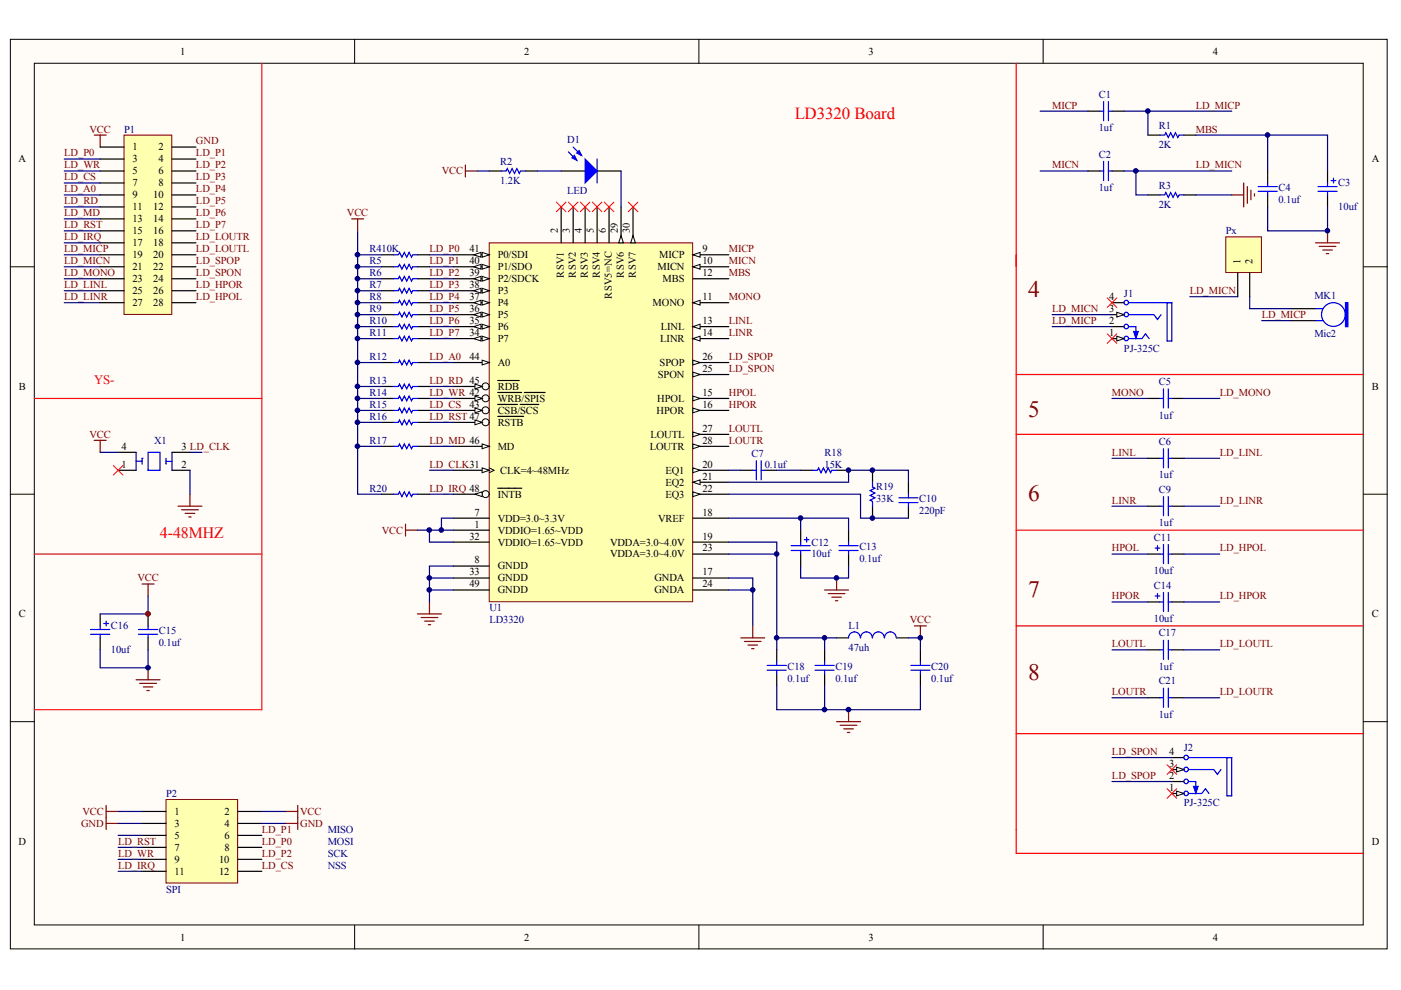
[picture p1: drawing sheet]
<svg xmlns="http://www.w3.org/2000/svg" width="297mm" height="210mm" viewBox="0 0 297 210" stroke-linecap="round" stroke-linejoin="round" font-family="sans-serif">
<g fill="#fffcf8" stroke="#000" stroke-width=".21">
<path d="M2.2 8.3h291.9v192.9h-291.9z"/>
<path d="M7.3 13.4h281.7v182.7h-281.7z"/>
</g>
<path d="M75.2 8.3v5.1M148.2 8.3v5.1M221.2 8.3v5.1M2.2 56.6h5.1M289.1 56.6h5.1M2.2 104.8h5.1M289.1 104.8h5.1M2.2 153h5.1M289.1 153h5.1M75.2 196.2v5M148.2 196.2v5M221.2 196.2v5" fill="none" stroke="#000" stroke-width=".21"/>
<circle cx="31.4" cy="130.1" r=".48" fill="#000080" stroke="#000080" stroke-width=".21"/>
<path d="M103.7 51.5h43.2v76.1h-43.2z" fill="#ffffb0" stroke="#800000" stroke-width=".21"/>
<path d="M96.1 54h7.6" fill="none" stroke="#000" stroke-width=".25"/>
<g fill="#fffcf8" stroke="#000" stroke-width=".21">
<path d="M102.2 53.5l1.5 .5-1.5 .5z"/>
<path d="M100.4 54l1.6-.5v1z"/>
</g>
<path d="M96.1 56.6h7.6" fill="none" stroke="#000" stroke-width=".25"/>
<g fill="#fffcf8" stroke="#000" stroke-width=".21">
<path d="M102.2 56.1l1.5 .5-1.5 .5z"/>
<path d="M100.4 56.6l1.6-.5v1z"/>
</g>
<path d="M96.1 59.1h7.6" fill="none" stroke="#000" stroke-width=".25"/>
<g fill="#fffcf8" stroke="#000" stroke-width=".21">
<path d="M102.2 58.6l1.5 .5-1.5 .5z"/>
<path d="M100.4 59.1l1.6-.5v1z"/>
</g>
<path d="M96.1 61.6h7.6" fill="none" stroke="#000" stroke-width=".25"/>
<g fill="#fffcf8" stroke="#000" stroke-width=".21">
<path d="M102.2 61.1l1.5 .5-1.5 .5z"/>
<path d="M100.4 61.6l1.6-.5v1z"/>
</g>
<path d="M96.1 64.2h7.6" fill="none" stroke="#000" stroke-width=".25"/>
<g fill="#fffcf8" stroke="#000" stroke-width=".21">
<path d="M102.2 63.7l1.5 .5-1.5 .5z"/>
<path d="M100.4 64.2l1.6-.5v1z"/>
</g>
<path d="M96.1 66.7h7.6" fill="none" stroke="#000" stroke-width=".25"/>
<g fill="#fffcf8" stroke="#000" stroke-width=".21">
<path d="M102.2 66.2l1.5 .5-1.5 .5z"/>
<path d="M100.4 66.7l1.6-.5v1z"/>
</g>
<path d="M96.1 69.3h7.6" fill="none" stroke="#000" stroke-width=".25"/>
<g fill="#fffcf8" stroke="#000" stroke-width=".21">
<path d="M102.2 68.7l1.5 .6-1.5 .5z"/>
<path d="M100.4 69.3l1.6-.6v1.1z"/>
</g>
<path d="M96.1 71.8h7.6" fill="none" stroke="#000" stroke-width=".25"/>
<g fill="#fffcf8" stroke="#000" stroke-width=".21">
<path d="M102.2 71.3l1.5 .5-1.5 .5z"/>
<path d="M100.4 71.8l1.6-.5v1z"/>
</g>
<path d="M96.1 76.9h7.6" fill="none" stroke="#000" stroke-width=".25"/>
<path d="M102.2 76.4l1.5 .5-1.5 .5z" fill="#fffcf8" stroke="#000" stroke-width=".21"/>
<path d="M96.1 81.9h7.6" fill="none" stroke="#000" stroke-width=".25"/>
<circle cx="103" cy="81.9" r=".74" fill="#fffcf8" stroke="#000" stroke-width=".21"/>
<path d="M100.7 81.4l1.5 .5-1.5 .6z" fill="#fffcf8" stroke="#000" stroke-width=".21"/>
<path d="M96.1 84.5h7.6M105.5 80.7h4.6" fill="none" stroke="#000" stroke-width=".25"/>
<circle cx="103" cy="84.5" r=".74" fill="#fffcf8" stroke="#000" stroke-width=".21"/>
<path d="M100.7 84l1.5 .5-1.5 .5z" fill="#fffcf8" stroke="#000" stroke-width=".21"/>
<path d="M96.1 87h7.6M105.5 83.2h5.1M111.2 83.2h4.4" fill="none" stroke="#000" stroke-width=".25"/>
<circle cx="103" cy="87" r=".74" fill="#fffcf8" stroke="#000" stroke-width=".21"/>
<path d="M100.7 86.5l1.5 .5-1.5 .5z" fill="#fffcf8" stroke="#000" stroke-width=".21"/>
<path d="M96.1 89.6h7.6M105.5 85.8h4.2M110.3 85.8h3.9" fill="none" stroke="#000" stroke-width=".25"/>
<circle cx="103" cy="89.5" r=".74" fill="#fffcf8" stroke="#000" stroke-width=".21"/>
<path d="M100.7 89.1l1.5 .5-1.5 .5z" fill="#fffcf8" stroke="#000" stroke-width=".21"/>
<path d="M96.1 94.6h7.6M105.5 88.3h5.5" fill="none" stroke="#000" stroke-width=".25"/>
<path d="M102.2 94.1l1.5 .5-1.5 .5z" fill="#fffcf8" stroke="#000" stroke-width=".21"/>
<path d="M96.1 99.7h7.6" fill="none" stroke="#000" stroke-width=".25"/>
<path d="M103.7 99.2l1.1 .5-1.1 .5" fill="none" stroke="#000" stroke-width=".21"/>
<path d="M102.2 99.2l1.5 .5-1.5 .5z" fill="#fffcf8" stroke="#000" stroke-width=".21"/>
<path d="M96.1 104.8h7.6" fill="none" stroke="#000" stroke-width=".25"/>
<circle cx="103" cy="104.8" r=".74" fill="#fffcf8" stroke="#000" stroke-width=".21"/>
<path d="M100.7 104.8l1.5-.5v1z" fill="#fffcf8" stroke="#000" stroke-width=".21"/>
<g fill="none" stroke="#000" stroke-width=".25">
<path d="M146.9 99.7h7.6M96.1 109.9h7.6M96.1 112.4h7.6M96.1 114.9h7.6M105.5 103.5h5.1M146.9 109.9h7.6M146.9 114.9h7.6M146.9 117.5h7.6M96.1 120h7.6M96.1 122.6h7.6M96.1 125.1h7.6M146.9 122.6h7.6"/>
<path d="M146.9 125.1h7.6"/>
</g>
<path d="M146.9 99.2l1.5 .5-1.5 .5z" fill="#fffcf8" stroke="#000" stroke-width=".21"/>
<path d="M146.9 102.2h7.6" fill="none" stroke="#000" stroke-width=".25"/>
<path d="M146.9 102.2l1.5-.5v1.1z" fill="#fffcf8" stroke="#000" stroke-width=".21"/>
<path d="M146.9 104.8h7.6" fill="none" stroke="#000" stroke-width=".25"/>
<path d="M146.9 104.3l1.5 .5-1.5 .5z" fill="#fffcf8" stroke="#000" stroke-width=".21"/>
<path d="M146.9 92.1h7.6" fill="none" stroke="#000" stroke-width=".25"/>
<path d="M146.9 91.6l1.5 .5-1.5 .5z" fill="#fffcf8" stroke="#000" stroke-width=".21"/>
<path d="M146.9 94.6h7.6" fill="none" stroke="#000" stroke-width=".25"/>
<path d="M146.9 94.1l1.5 .5-1.5 .5z" fill="#fffcf8" stroke="#000" stroke-width=".21"/>
<path d="M146.9 84.5h7.6" fill="none" stroke="#000" stroke-width=".25"/>
<path d="M146.9 84l1.5 .5-1.5 .5z" fill="#fffcf8" stroke="#000" stroke-width=".21"/>
<path d="M146.9 87h7.6" fill="none" stroke="#000" stroke-width=".25"/>
<path d="M146.9 86.5l1.5 .5-1.5 .5z" fill="#fffcf8" stroke="#000" stroke-width=".21"/>
<path d="M146.9 79.4h7.6" fill="none" stroke="#000" stroke-width=".25"/>
<path d="M146.9 78.9l1.5 .5-1.5 .5z" fill="#fffcf8" stroke="#000" stroke-width=".21"/>
<path d="M146.9 76.9h7.6" fill="none" stroke="#000" stroke-width=".25"/>
<path d="M146.9 76.4l1.5 .5-1.5 .5z" fill="#fffcf8" stroke="#000" stroke-width=".21"/>
<path d="M146.9 69.3h7.6" fill="none" stroke="#000" stroke-width=".25"/>
<path d="M146.9 69.3l1.5-.6v1.1z" fill="#fffcf8" stroke="#000" stroke-width=".21"/>
<path d="M146.9 71.8h7.6" fill="none" stroke="#000" stroke-width=".25"/>
<path d="M146.9 71.8l1.5-.5v1z" fill="#fffcf8" stroke="#000" stroke-width=".21"/>
<path d="M146.9 64.2h7.6" fill="none" stroke="#000" stroke-width=".25"/>
<path d="M146.9 64.2l1.5-.5v1z" fill="#fffcf8" stroke="#000" stroke-width=".21"/>
<path d="M146.9 59.1h7.6M146.9 54h7.6" fill="none" stroke="#000" stroke-width=".25"/>
<path d="M146.9 54l1.5-.5v1z" fill="#fffcf8" stroke="#000" stroke-width=".21"/>
<path d="M146.9 56.6h7.6" fill="none" stroke="#000" stroke-width=".25"/>
<path d="M146.9 56.6l1.5-.5v1z" fill="#fffcf8" stroke="#000" stroke-width=".21"/>
<path d="M119 43.9v7.6M121.5 43.9v7.6M124.1 43.9v7.6M126.6 43.9v7.6M129.1 43.9v7.6M131.7 43.9v7.6" fill="none" stroke="#000" stroke-width=".25"/>
<path d="M131.7 50l.5 1.5h-1z" fill="#fffcf8" stroke="#000" stroke-width=".21"/>
<path d="M134.2 43.9v7.6" fill="none" stroke="#000" stroke-width=".25"/>
<path d="M134.2 50l.5 1.5h-1z" fill="#fffcf8" stroke="#000" stroke-width=".21"/>
<g fill="none" stroke="#000" stroke-width=".25">
<path d="M103.7 36.3h2.6M111.4 36.3h2.5M119 36.3h5.1M126.6 36.3h5.1M230.7 23.6h2.5M230.7 36.3h2.5M235.8 23.6h2.5M235.8 36.3h2.5M243.4 28.6h2.5M251 28.6h2.5M268.8 36.3v2.5M281.5 36.3v2.5"/>
<path d="M80.9 54h2.5M80.9 56.6h2.5M80.9 59.1h2.5M88.5 54h2.6M88.5 56.6h2.6M88.5 59.1h2.6M243.4 41.3h2.5M251 41.3h2.5M268.8 41.3v2.6M281.5 41.3v2.6M80.9 61.6h2.5M80.9 64.2h2.5"/>
<path d="M80.9 66.7h2.5M80.9 69.3h2.5M80.9 71.8h2.5M80.9 76.9h2.5M88.5 61.6h2.6M88.5 64.2h2.6M88.5 66.7h2.6M88.5 69.3h2.6M88.5 71.8h2.6M88.5 76.9h2.6M25 99.7h3.9M25 95.9h3.9"/>
<path d="M36.5 99.7h3.8M36.5 95.9h3.8M80.9 81.9h2.5M80.9 84.5h2.5M80.9 87h2.5M80.9 89.6h2.5M80.9 94.6h2.5M88.5 81.9h2.6M88.5 84.5h2.6M88.5 87h2.6M88.5 89.6h2.6M88.5 94.6h2.6"/>
<path d="M157.1 99.7h2.5M162.1 99.7h2.6M169.8 99.7h2.5M177.4 99.7h2.5M185 99.7v2.5M243.4 84.5h2.5M243.4 97.2h2.5M248.5 84.5h2.5M248.5 97.2h2.5M80.9 104.8h2.5M88.5 104.8h2.6M169.8 112.4v2.5"/>
<path d="M169.8 117.5v2.5M179.9 112.4v2.5M179.9 117.5v2.5M185 107.3v2.6M192.6 102.2v2.6M192.6 107.3v2.6M243.4 107.3h2.5M243.4 117.5h2.5M248.5 107.3h2.5M248.5 117.5h2.5M21.2 130.2v2.5M21.2 135.2v2.6"/>
<path d="M31.4 130.2v2.5M31.4 135.2v2.6M164.7 137.8v2.5M174.8 137.8v2.5M177.4 135.2h2.5M190.1 135.2h2.5M195.1 137.8v2.5M243.4 127.6h2.5M243.4 137.8h2.5M248.5 127.6h2.5M248.5 137.8h2.5M164.7 142.9v2.5"/>
<path d="M174.8 142.9v2.5M195.1 142.9v2.5M243.4 147.9h2.5M248.5 147.9h2.5"/>
</g>
<g fill="none" stroke="#00f" stroke-width=".25">
<path d="M106.3 36.3h1l.3-.6 .5 1.1 .5-1.1 .5 1.1 .5-1.1 .5 1.1 .2-.5h1.1M120.5 32.2l1.8 1.8M121.5 31.2l1.8 1.8M126.6 33.7v5.1M233.2 23.6h.8M233.2 36.3h.8M234 21.5v4.1M234 34.2v4.1M235 21.5v4.1M235 34.2v4.1M235 23.6h.8M235 36.3h.8"/>
<path d="M245.9 28.6h1l.3-.5 .5 1.1 .5-1.1 .5 1.1 .5-1.1 .5 1.1 .3-.6h1M266.7 39.6h4.1M268.8 38.8v.8M279.4 39.6h4.1M281.5 38.8v.8M282.2 38.3h1M282.7 37.8v1M83.4 54h1.1l.2-.5 .5 1 .5-1 .5 1 .5-1 .5 1 .3-.5h1M83.4 56.6h1.1l.2-.5 .5 1 .5-1 .5 1 .5-1 .5 1 .3-.5h1M83.4 59.1h1.1l.2-.5 .5 1 .5-1 .5 1 .5-1 .5 1 .3-.5h1M245.9 41.3h1l.3-.5 .5 1 .5-1 .5 1 .5-1 .5 1 .3-.5h1M266.7 40.6h4.1"/>
<path d="M268.8 40.6v.7M279.4 40.6h4.1M281.5 40.6v.7M83.4 61.6h1.1l.2-.5 .5 1 .5-1 .5 1 .5-1 .5 1 .3-.5h1M83.4 64.2h1.1l.2-.5 .5 1 .5-1 .5 1 .5-1 .5 1 .3-.5h1M83.4 66.7h1.1l.2-.5 .5 1 .5-1 .5 1 .5-1 .5 1 .3-.5h1M83.4 69.3h1.1l.2-.6 .5 1.1 .5-1.1 .5 1.1 .5-1.1 .5 1.1 .3-.5h1M83.4 71.8h1.1l.2-.5 .5 1 .5-1 .5 1 .5-1 .5 1 .3-.5h1M83.4 76.9h1.1l.2-.5 .5 1 .5-1 .5 1 .5-1 .5 1 .3-.5h1M28.9 95.9v3.8M28.9 97.8h1.2M30.1 97.2h.1"/>
<path d="M30.1 97.2v1.2M31.4 95.9h2.5v3.8h-2.5zM35.2 97.2v1.2M35.2 97.8h.1M35.2 97.8h1.3M36.5 95.9v3.8M83.4 81.9h1.1l.2-.5 .5 1.1 .5-1.1 .5 1.1 .5-1.1 .5 1.1 .3-.6h1M83.4 84.5h1.1l.2-.5 .5 1 .5-1 .5 1 .5-1 .5 1 .3-.5h1M83.4 87h1.1l.2-.5 .5 1 .5-1 .5 1 .5-1 .5 1 .3-.5h1M83.4 89.6h1.1l.2-.5 .5 1 .5-1 .5 1 .5-1 .5 1 .3-.5h1M83.4 94.6h1.1l.2-.5 .5 1 .5-1 .5 1 .5-1 .5 1 .3-.5h1M159.6 99.7h.8"/>
<path d="M160.4 97.7v4M161.4 97.7v4M161.4 99.7h.7M172.3 99.7h1l.3-.5 .5 1 .5-1 .5 1 .5-1 .5 1 .3-.5h1M245.9 84.5h.8M245.9 97.2h.8M246.7 82.5v4M246.7 95.1v4.1M247.7 82.5v4M247.7 95.1v4.1M247.7 84.5h.8M247.7 97.2h.8"/>
<path d="M83.4 104.8h1.1l.2-.5 .5 1 .5-1 .5 1 .5-1 .5 1 .3-.5h1M167.7 115.7h4.1M167.7 116.7h4.1M169.8 114.9v.8M169.8 116.7v.8M170.5 114.4h1M171 113.9v1M177.9 115.7h4M177.9 116.7h4M179.9 114.9v.8M179.9 116.7v.8M185 102.2v1.1l.5 .2-1 .5 1 .5-1 .5 1 .5-1 .6 .5 .2v1"/>
<path d="M190.6 105.5h4M190.6 106.6h4M192.6 104.8v.7M192.6 106.6v.7M244.9 116.2h1M245.4 115.7v1M245.9 107.3h.8M245.9 117.5h.8M246.7 105.3v4.1M246.7 115.4v4.1M247.7 105.3v4.1M247.7 115.4v4.1"/>
<path d="M247.7 107.3h.8M247.7 117.5h.8M19.2 133.5h4.1M19.2 134.5h4.1M21.2 132.7v.8M21.2 134.5v.7M22 132.2h1M22.5 131.7v1M29.4 133.5h4M29.4 134.5h4M31.4 132.7v.8M31.4 134.5v.7"/>
<path d="M182.4 135.2a1.24 1.24 0 0 0-1.2-1.2 1.24 1.24 0 0 0-1.3 1.2M184.9 135.2a1.24 1.24 0 0 0-1.2-1.2 1.24 1.24 0 0 0-1.2 1.2M187.5 135.2a1.24 1.24 0 0 0-1.3-1.2 1.24 1.24 0 0 0-1.2 1.2M190 135.2a1.24 1.24 0 0 0-1.2-1.2 1.24 1.24 0 0 0-1.3 1.2M244.9 126.4h1M245.4 125.9v1M245.9 127.6h.8M245.9 137.8h.8M246.7 125.6v4.1M246.7 135.8v4M247.7 125.6v4.1M247.7 135.8v4"/>
<path d="M247.7 127.6h.8M247.7 137.8h.8M162.6 141.1h4.1M162.6 142.1h4.1M164.7 140.3v.8M164.7 142.1v.8M172.8 141.1h4.1M172.8 142.1h4.1M174.8 140.3v.8M174.8 142.1v.8M193.1 141.1h4.1M193.1 142.1h4.1"/>
<path d="M195.1 140.3v.8M195.1 142.1v.8M245.9 147.9h.8M246.7 145.9v4.1M247.7 145.9v4.1M247.7 147.9h.8"/>
</g>
<g fill="none" stroke="#000080" stroke-width=".25">
<path d="M13.6 36.3h7.6M13.6 33.7h7.6M13.6 38.8h7.6M101.2 36.3h2.5M113.9 36.3h5.1M131.7 36.3v7.6M220.5 23.6h10.2M220.5 36.3h10.2M238.3 23.6h5.1v5M238.3 36.3h22.9M240.8 36.3v5h2.6M243.4 23.6h17.8"/>
<path d="M253.5 28.6h28v7.7M268.8 28.6v7.7M13.6 41.3h7.6M13.6 54h7.6M13.6 56.6h7.6M13.6 59.1h7.6M13.6 43.9h7.6M13.6 46.4h7.6M13.6 48.9h7.6M13.6 51.5h7.6M75.8 48.9v55.9h5.1M75.8 54h5.1"/>
<path d="M75.8 56.6h5.1M75.8 59.1h5.1M91.1 54h5M91.1 56.6h5M91.1 59.1h5M253.5 41.3h7.7M268.8 43.9v5h12.7v-5M13.6 61.6h7.6M13.6 64.2h7.6M75.8 61.6h5.1M75.8 64.2h5.1M75.8 66.7h5.1"/>
<path d="M75.8 69.3h5.1M75.8 71.8h5.1M75.8 76.9h5.1M91.1 61.6h5M91.1 64.2h5M91.1 66.7h5M91.1 69.3h5M91.1 71.8h5M91.1 76.9h5M40.3 99.7v5.1M40.3 95.9h2.5M75.8 81.9h5.1"/>
<path d="M75.8 84.5h5.1M75.8 87h5.1M75.8 89.6h5.1M75.8 94.6h5.1M91.1 99.7h5M91.1 81.9h5M91.1 84.5h5M91.1 87h5M91.1 89.6h5M91.1 94.6h5M154.5 99.7h2.6M164.7 99.7h5.1"/>
<path d="M235.8 84.5h7.6M235.8 97.2h7.6M251 84.5h7.6M251 97.2h7.6M88.5 112.4h7.6M91.1 112.4v2.5h5M91.1 104.8h5M96.1 109.9h-2.5v2.5M154.5 102.2h25.4v-2.5h12.7v2.5M154.5 109.9h25.4v2.5M154.5 114.9h10.2v20.3M154.5 104.8h28v5.1h10.1"/>
<path d="M154.5 117.5h10.2M169.8 109.9v2.5M235.8 117.5h7.6M235.8 107.3h7.6M251 117.5h7.6M251 107.3h7.6M31.4 126.4v3.8h-10.2M91.1 125.1h5M91.1 122.6h5M96.1 120h-5v7.6M154.5 122.6h5.1v10.1M154.5 125.1h5.1"/>
<path d="M169.8 120v2.6h10.1v-2.6M174.8 135.2h-10.1v2.6M177.4 135.2h-2.6v2.6M192.6 135.2h2.5v2.6M235.8 127.6h7.6M235.8 137.8h7.6M251 127.6h7.6M251 137.8h7.6M164.7 145.4v5.1h30.4v-5.1M174.8 145.4v5.1M235.8 147.9h7.6M251 147.9h7.6"/>
</g>
<g fill="none" stroke="#800000" stroke-width=".25">
<path d="M20 28.6h2.5M21.2 28.6v2.6M98.7 35v2.5M98.7 36.3h2.5M263.7 38.8v5.1M264.5 39.6v3.5M74.6 46.4h2.5M75.8 46.4v2.5M261.2 41.3h2.5M265.2 40.3v2M266 41.1v.5M278.9 51.5h5.1"/>
<path d="M279.7 52.2h3.5M280.4 53h2.1M281.2 53.8h.5M281.5 48.9v2.6M20 93.4h2.5M21.2 93.4v2.5M37.7 107.3h5.1M38.5 108.1h3.6M39.3 108.8h2M40 109.6h.5M40.3 104.8v2.5M86 111.1v2.6"/>
<path d="M86 112.4h2.5M30.1 123.8h2.6M31.4 123.8v2.6M88.5 130.2h5.1M89.3 130.9h3.5M90 131.7h2.1M90.8 132.5h.5M91.1 127.6v2.6M157.1 135.2h5M157.8 136h3.6M158.6 136.8h2M159.3 137.5h.6"/>
<path d="M159.6 132.7v2.5M174.8 125.1h5.1M175.6 125.9h3.6M176.4 126.6h2M177.1 127.4h.5M177.4 122.6v2.5M193.9 132.7h2.5M195.1 132.7v2.5M28.9 144.1h5M29.6 144.9h3.6M30.4 145.7h2M31.1 146.4h.5"/>
<path d="M31.4 141.6v2.5M177.4 153h5.1M178.1 153.8h3.6M178.9 154.5h2M179.7 155.3h.5M179.9 150.5v2.5"/>
</g>
<g fill="#00f" stroke="#00f" stroke-width=".25">
<path d="M124.1 33.7l2.5 2.6-2.5 2.5z"/>
<path d="M122.3 32.5l.5-.6 .5 1.1z"/>
<path d="M121.3 33.5l.5-.5 .5 1z"/>
</g>
<g fill="none" stroke="#f00" stroke-width=".21">
<path d="M118 42.9l2 2M120 42.9l-2 2M120.5 42.9l2 2M122.5 42.9l-2 2M123 42.9l2.1 2M125.1 42.9l-2.1 2M125.6 42.9l2 2M127.6 42.9l-2 2M128.1 42.9l2.1 2M130.2 42.9l-2.1 2M133.2 42.9l2 2M135.2 42.9l-2 2"/>
<path d="M24 98.7l2.1 2M26.1 98.7l-2.1 2"/>
</g>
<path d="M215.5 13.4v162.5M215.5 79.4h73.6M215.5 92.1h73.6M215.5 112.4h73.6M215.5 132.7h73.6M215.5 155.6h73.6" fill="none" stroke="#f00" stroke-width=".25"/>
<circle cx="31.4" cy="130.1" r=".48" fill="#800000" stroke="#800000" stroke-width=".21"/>
<path d="M55.5 13.4v137.1h-48.2M7.3 84.5h48.2M7.3 117.5h48.2" fill="none" stroke="#ee0e22" stroke-width=".25"/>
<path d="M35.2 169.5h15.2v17.7h-15.2z" fill="#ffffb0" stroke="#800000" stroke-width=".21"/>
<g fill="none" stroke="#000" stroke-width=".25">
<path d="M235.8 71.8h2.5M30.1 172h5.1M30.1 174.6h5.1M30.1 177.1h5.1M30.1 179.7h5.1M50.4 172h5.1M50.4 174.6h5.1M50.4 177.1h5.1M50.4 179.7h5.1M30.1 182.2h5.1M30.1 184.7h5.1M50.4 182.2h5.1"/>
<path d="M50.4 184.7h5.1"/>
</g>
<path d="M22.5 170.8v5.1M22.5 174.6h2.5M22.5 172h2.5M60.6 174.6h2.5M60.6 172h2.5M63.1 170.8v5.1" fill="none" stroke="#800000" stroke-width=".25"/>
<path d="M25 174.6h5.1M25 172h5.1M25 177.1h5.1M25 179.7h5.1M55.5 174.6h5.1M55.5 172h5.1M25 182.2h5.1M25 184.7h5.1" fill="none" stroke="#000080" stroke-width=".25"/>
<path d="M236.8 71.3l1.5 .5-1.5 .5z" fill="#fffcf8" stroke="#000" stroke-width=".21"/>
<path d="M235.8 64.2h2.5M235.8 66.7h2.5" fill="none" stroke="#000" stroke-width=".25"/>
<g fill="none" stroke="#00f" stroke-width=".25">
<path d="M239.3 71.8h2.8l.8-1 .7 1M239.3 64.2h9.2M247.4 64.2h1.1v8.1h-1.1z"/>
<circle cx="238.8" cy="71.8" r=".48"/>
<circle cx="238.8" cy="64.2" r=".48"/>
</g>
<path d="M236.8 66.2l1.5 .5-1.5 .5z" fill="#fffcf8" stroke="#000" stroke-width=".21"/>
<g fill="none" stroke="#00f" stroke-width=".25">
<path d="M239.3 66.7h5.4l.7 1 .8-1M239.3 69.3h1.5v2"/>
<circle cx="238.8" cy="69.2" r=".48"/>
<circle cx="238.8" cy="66.7" r=".48"/>
</g>
<path d="M235.8 69.3h2.5M248.5 168.2h2.5" fill="none" stroke="#000" stroke-width=".25"/>
<path d="M240.3 70.3h1.1l-.6 1.5z" fill="#00f" stroke="#00f" stroke-width=".21"/>
<path d="M223.1 66.7h12.7" fill="none" stroke="#000080" stroke-width=".25"/>
<path d="M249.5 167.7l1.5 .5-1.5 .5z" fill="#fffcf8" stroke="#000" stroke-width=".21"/>
<path d="M248.5 160.6h2.5M248.5 163.2h2.5" fill="none" stroke="#000" stroke-width=".25"/>
<g fill="none" stroke="#00f" stroke-width=".25">
<path d="M252 168.2h2.8l.8-1 .7 1M252 160.6h9.2M260.1 160.6h1.1v8.1h-1.1z"/>
<circle cx="251.5" cy="168.2" r=".48"/>
<circle cx="251.5" cy="160.6" r=".48"/>
</g>
<path d="M249.5 162.7l1.5 .5-1.5 .5z" fill="#fffcf8" stroke="#000" stroke-width=".21"/>
<g fill="none" stroke="#00f" stroke-width=".25">
<path d="M278.9 68h1.5M278.9 65.4h1.5M252 163.2h5.3l.8 1 .8-1M252 165.7h1.5v2"/>
<circle cx="282.7" cy="66.7" r="2.51"/>
<circle cx="251.5" cy="163.1" r=".48"/>
<circle cx="251.5" cy="165.7" r=".48"/>
</g>
<path d="M273.8 65.4h5.1M273.8 68h5.1M248.5 165.7h2.5" fill="none" stroke="#000" stroke-width=".25"/>
<path d="M253 166.7h1l-.5 1.5z" fill="#00f" stroke="#00f" stroke-width=".21"/>
<path d="M223.1 69.3h12.7M267.5 68h6.3M235.8 160.6h12.7M235.8 165.7h12.7" fill="none" stroke="#000080" stroke-width=".25"/>
<path d="M234.7 63.2l2.1 2M234.7 70.8l2.1 2M236.8 63.2l-2.1 2M236.8 70.8l-2.1 2M247.4 162.1l2.1 2.1M247.4 167.2l2.1 2.1M249.5 162.1l-2.1 2.1M249.5 167.2l-2.1 2.1" fill="none" stroke="#f00" stroke-width=".21"/>
<path d="M285.3 64.2h.5v5.1h-.5z" fill-rule="evenodd" fill="#00f" stroke="#00f" stroke-width=".25"/>
<path d="M26.3 28.6h10.1v38.1h-10.1z" fill="#ffffb0" stroke="#800000" stroke-width=".21"/>
<g fill="none" stroke="#000" stroke-width=".25">
<path d="M21.2 31.2h5.1M21.2 33.7h5.1M21.2 36.3h5.1M21.2 38.8h5.1M36.5 31.2h5M36.5 33.7h5M36.5 36.3h5M36.5 38.8h5M21.2 41.3h5.1M21.2 43.9h5.1M21.2 46.4h5.1M21.2 48.9h5.1"/>
<path d="M21.2 51.5h5.1M21.2 54h5.1M21.2 56.6h5.1M21.2 59.1h5.1M36.5 41.3h5M36.5 43.9h5M36.5 46.4h5M36.5 48.9h5M36.5 51.5h5M36.5 54h5M36.5 56.6h5M36.5 59.1h5"/>
<path d="M21.2 61.6h5.1M21.2 64.2h5.1M36.5 61.6h5M36.5 64.2h5"/>
</g>
<path d="M21.2 137.8v3.8h10.2v-3.8" fill="none" stroke="#000080" stroke-width=".25"/>
<path d="M259.9 50.2h7.5v7.6h-7.5z" fill="#ffffb0" stroke="#800000" stroke-width=".21"/>
<path d="M262.4 57.8v5.1M265 57.8v5.1" fill="none" stroke="#000" stroke-width=".25"/>
<path d="M252.3 62.9h10.1M265 62.9v2.5h8.8M21.2 95.9h3.8" fill="none" stroke="#000080" stroke-width=".25"/>
<path d="M215.5 175.9v5h73.6" fill="none" stroke="#f00" stroke-width=".25"/>
<g fill="#000080" stroke="#000080" stroke-width=".21">
<circle cx="31.4" cy="141.6" r=".48"/>
<circle cx="75.8" cy="94.6" r=".49"/>
<circle cx="75.8" cy="89.5" r=".49"/>
<circle cx="75.8" cy="87" r=".49"/>
<circle cx="75.8" cy="84.5" r=".49"/>
<circle cx="75.8" cy="81.9" r=".49"/>
<circle cx="75.8" cy="76.8" r=".49"/>
<circle cx="75.8" cy="71.8" r=".49"/>
<circle cx="75.8" cy="69.2" r=".49"/>
<circle cx="75.8" cy="66.7" r=".49"/>
<circle cx="75.8" cy="64.2" r=".49"/>
<circle cx="75.8" cy="61.6" r=".49"/>
<circle cx="75.8" cy="59.1" r=".49"/>
<circle cx="75.8" cy="56.5" r=".49"/>
<circle cx="75.8" cy="54" r=".49"/>
<circle cx="91" cy="125.1" r=".49"/>
<circle cx="91" cy="122.5" r=".49"/>
<circle cx="91" cy="112.4" r=".49"/>
<circle cx="93.6" cy="112.4" r=".48"/>
<circle cx="159.6" cy="125.1" r=".48"/>
<circle cx="164.7" cy="135.2" r=".48"/>
<circle cx="164.7" cy="117.5" r=".48"/>
<circle cx="169.7" cy="109.8" r=".48"/>
<circle cx="174.8" cy="150.4" r=".48"/>
<circle cx="174.8" cy="135.2" r=".48"/>
<circle cx="177.3" cy="122.5" r=".48"/>
<circle cx="179.9" cy="150.4" r=".48"/>
<circle cx="179.9" cy="99.7" r=".48"/>
<circle cx="185" cy="109.8" r=".48"/>
<circle cx="185" cy="99.7" r=".48"/>
<circle cx="195.1" cy="135.2" r=".48"/>
<circle cx="240.8" cy="36.2" r=".49"/>
<circle cx="243.4" cy="23.5" r=".48"/>
<circle cx="268.7" cy="28.6" r=".48"/>
<circle cx="281.4" cy="48.9" r=".48"/>
</g>
<g font-size="5" fill="#800000">
<text x="218" y="63">4</text>
<text x="218" y="88.4">5</text>
<text x="218" y="106.2">6</text>
<text x="218" y="126.5">7</text>
<text x="218" y="144.2">8</text>
</g>
<text font-size="3.6" fill="#f00" x="168.5" y="25.3">LD3320 Board</text>
<text font-size="3.4" fill="#f00" x="33.9" y="114.1">4-48MHZ</text>
<text font-size="2.7" fill="#f00" x="20" y="81.4">YS-</text>
<g font-size="2.2">
<text x="38.2" y="11.6">1</text>
<text x="111.2" y="11.6">2</text>
<text x="184.2" y="11.6">3</text>
<text x="257.1" y="11.6">4</text>
<text x="3.9" y="34.4">A</text>
<text x="28.1" y="31.9">1</text>
<text x="28.1" y="34.4">3</text>
<text x="33.6" y="31.9">2</text>
<text x="33.6" y="34.4">4</text>
<text x="290.8" y="34.4">A</text>
<text x="28.1" y="37">5</text>
<text x="28.1" y="39.5">7</text>
<text x="33.6" y="37">6</text>
<text x="33.6" y="39.5">8</text>
<text x="28.1" y="42.1">9</text>
<text x="28.1" y="44.6">11</text>
<text x="28.1" y="47.1">13</text>
<text x="32.5" y="42.1">10</text>
<text x="32.5" y="44.6">12</text>
<text x="32.5" y="47.1">14</text>
<text x="28.1" y="49.7">15</text>
<text x="28.1" y="52.2">17</text>
<text x="32.5" y="49.7">16</text>
<text x="32.5" y="52.2">18</text>
<text x="99.5" y="53.5">41</text>
<text x="118.3" y="49.5" transform="rotate(-90 118.3 49.5)">2</text>
<text x="120.8" y="49.5" transform="rotate(-90 120.8 49.5)">3</text>
<text x="123.4" y="49.5" transform="rotate(-90 123.4 49.5)">4</text>
<text x="125.9" y="49.5" transform="rotate(-90 125.9 49.5)">5</text>
<text x="128.4" y="49.5" transform="rotate(-90 128.4 49.5)">6</text>
<text x="131" y="49.5" transform="rotate(-90 131 49.5)">29</text>
<text x="133.5" y="49.5" transform="rotate(-90 133.5 49.5)">30</text>
<text x="148.9" y="53.5">9</text>
<text x="28.1" y="54.7">19</text>
<text x="28.1" y="57.3">21</text>
<text x="28.1" y="59.8">23</text>
<text x="32.5" y="54.7">20</text>
<text x="32.5" y="57.3">22</text>
<text x="32.5" y="59.8">24</text>
<text x="99.5" y="56">40</text>
<text x="99.5" y="58.6">39</text>
<text x="105.5" y="54.7">P0/SDI</text>
<text x="105.5" y="57.3">P1/SDO</text>
<text x="105.5" y="59.8">P2/SDCK</text>
<text x="119.6" y="58.8" transform="rotate(-90 119.6 58.8)">RSV1</text>
<text x="122.1" y="58.8" transform="rotate(-90 122.1 58.8)">RSV2</text>
<text x="124.6" y="58.8" transform="rotate(-90 124.6 58.8)">RSV3</text>
<text x="127.2" y="58.8" transform="rotate(-90 127.2 58.8)">RSV4</text>
<text x="132.2" y="58.8" transform="rotate(-90 132.2 58.8)">RSV6</text>
<text x="134.8" y="58.8" transform="rotate(-90 134.8 58.8)">RSV7</text>
<text x="139.4" y="57.3">MICN</text>
<text x="139.8" y="54.7">MICP</text>
<text x="140.5" y="59.8">MBS</text>
<text x="148.9" y="58.6">12</text>
<text x="148.9" y="56">10</text>
<text x="263" y="56.1" transform="rotate(-90 263 56.1)">1</text>
<text x="265.5" y="56.1" transform="rotate(-90 265.5 56.1)">2</text>
<text x="28.1" y="62.4">25</text>
<text x="28.1" y="64.9">27</text>
<text x="32.5" y="62.4">26</text>
<text x="32.5" y="64.9">28</text>
<text x="99.5" y="61.1">38</text>
<text x="99.5" y="63.6">37</text>
<text x="105.5" y="62.4">P3</text>
<text x="105.5" y="64.9">P4</text>
<text x="129.7" y="63.3" transform="rotate(-90 129.7 63.3)">RSV5=NC</text>
<text x="138.4" y="64.9">MONO</text>
<text x="148.9" y="63.6">11</text>
<text x="235.2" y="63.6">4</text>
<text x="99.5" y="66.2">36</text>
<text x="99.5" y="68.7">35</text>
<text x="99.5" y="71.2">34</text>
<text x="105.5" y="67.4">P5</text>
<text x="105.5" y="70">P6</text>
<text x="140.1" y="70">LINL</text>
<text x="148.9" y="68.7">13</text>
<text x="148.9" y="71.2">14</text>
<text x="235.2" y="71.2">1</text>
<text x="235.2" y="66.2">3</text>
<text x="235.2" y="68.7">2</text>
<text x="99.5" y="76.3">44</text>
<text x="105.5" y="72.5">P7</text>
<text x="105.5" y="77.6">A0</text>
<text x="139.8" y="77.6">SPOP</text>
<text x="140" y="72.5">LINR</text>
<text x="148.9" y="76.3">26</text>
<text x="4" y="82.7">B</text>
<text x="105.5" y="82.7">RDB</text>
<text x="139.5" y="80.1">SPON</text>
<text x="148.9" y="83.9">15</text>
<text x="148.9" y="78.9">25</text>
<text x="290.9" y="82.7">B</text>
<text x="99.5" y="86.5">43</text>
<text x="105.5" y="85.2">WRB/SPIS</text>
<text x="105.5" y="87.7">CSB/SCS</text>
<text x="139.2" y="87.7">HPOR</text>
<text x="139.3" y="85.2">HPOL</text>
<text x="148.9" y="86.5">16</text>
<text x="25.7" y="95.4">4</text>
<text x="38.5" y="95.4">3 LD_CLK</text>
<text x="105.5" y="90.3">RSTB</text>
<text x="105.5" y="95.4">MD</text>
<text x="137.8" y="95.4">LOUTR</text>
<text x="137.9" y="92.8">LOUTL</text>
<text x="148.9" y="91.5">27</text>
<text x="148.9" y="94.1">28</text>
<text x="25.7" y="99.2">1</text>
<text x="38.5" y="99.2">2</text>
<text x="106" y="100.4">CLK=4~48MHz</text>
<text x="141.1" y="100.4">EQ1</text>
<text x="148.9" y="99.2">20</text>
<text x="148.9" y="101.7">21</text>
<text x="105.5" y="105.5">INTB</text>
<text x="141.1" y="103">EQ2</text>
<text x="141.1" y="105.5">EQ3</text>
<text x="148.9" y="104.2">22</text>
<text x="100.6" y="109.3">7</text>
<text x="100.6" y="111.9">1</text>
<text x="105.5" y="110.6">VDD=3.0~3.3V</text>
<text x="105.5" y="113.1">VDDIO=1.65~VDD</text>
<text x="139.5" y="110.6">VREF</text>
<text x="148.9" y="109.3">18</text>
<text x="99.5" y="114.4">32</text>
<text x="100.6" y="119.5">8</text>
<text x="105.5" y="115.7">VDDIO=1.65~VDD</text>
<text x="129.3" y="118.2">VDDA=3.0~4.0V</text>
<text x="129.3" y="115.7">VDDA=3.0~4.0V</text>
<text x="148.9" y="116.9">23</text>
<text x="148.9" y="114.4">19</text>
<text x="99.5" y="122">33</text>
<text x="99.5" y="124.5">49</text>
<text x="105.5" y="120.7">GNDD</text>
<text x="105.5" y="123.3">GNDD</text>
<text x="105.5" y="125.8">GNDD</text>
<text x="138.8" y="125.8">GNDA</text>
<text x="138.8" y="123.3">GNDA</text>
<text x="148.9" y="124.5">24</text>
<text x="148.9" y="122">17</text>
<text x="4" y="130.9">C</text>
<text x="290.9" y="130.9">C</text>
<text x="247.9" y="160.1">4</text>
<text x="247.9" y="167.7">1</text>
<text x="247.9" y="162.6">3</text>
<text x="247.9" y="165.2">2</text>
<text x="37" y="172.8">1</text>
<text x="47.6" y="172.8">2</text>
<text x="3.9" y="179.1">D</text>
<text x="37" y="175.3">3</text>
<text x="37" y="177.8">5</text>
<text x="47.6" y="175.3">4</text>
<text x="47.6" y="177.8">6</text>
<text x="290.8" y="179.1">D</text>
<text x="37" y="180.4">7</text>
<text x="37" y="182.9">9</text>
<text x="37" y="185.5">11</text>
<text x="46.4" y="182.9">10</text>
<text x="46.4" y="185.5">12</text>
<text x="47.6" y="180.4">8</text>
<text x="38.2" y="199.4">1</text>
<text x="111.2" y="199.4">2</text>
<text x="184.2" y="199.4">3</text>
<text x="257.1" y="199.4">4</text>
</g>
<g font-size="2.2" fill="#800000">
<text x="223.1" y="23">MICP</text>
<text x="253.5" y="23">LD_MICP</text>
<text x="19" y="28.1">VCC</text>
<text x="253.5" y="28.1">MBS</text>
<text x="13.6" y="35.7">LD_WR</text>
<text x="13.6" y="33.2">LD_P0</text>
<text x="41.5" y="30.6">GND</text>
<text x="41.5" y="33.2">LD_P1</text>
<text x="41.5" y="35.7">LD_P2</text>
<text x="223.1" y="35.7">MICN</text>
<text x="253.5" y="35.7">LD_MICN</text>
<text x="13.6" y="38.2">LD_CS</text>
<text x="13.6" y="40.8">LD_A0</text>
<text x="41.5" y="38.2">LD_P3</text>
<text x="41.5" y="40.8">LD_P4</text>
<text x="93.6" y="37">VCC</text>
<text x="13.6" y="43.3">LD_RD</text>
<text x="13.6" y="45.9">LD_MD</text>
<text x="41.5" y="43.3">LD_P5</text>
<text x="41.5" y="45.9">LD_P6</text>
<text x="73.6" y="45.9">VCC</text>
<text x="13.6" y="48.4">LD_RST</text>
<text x="13.6" y="50.9">LD_IRQ</text>
<text x="13.6" y="53.5">LD_MICP</text>
<text x="41.5" y="48.4">LD_P7</text>
<text x="41.5" y="53.5">LD_LOUTL</text>
<text x="41.5" y="50.9">LD_LOUTR</text>
<text x="91.1" y="53.5">LD_P0</text>
<text x="154.5" y="53.5">MICP</text>
<text x="13.6" y="56">LD_MICN</text>
<text x="13.6" y="58.6">LD_MONO</text>
<text x="41.5" y="56">LD_SPOP</text>
<text x="41.5" y="58.6">LD_SPON</text>
<text x="91.1" y="56">LD_P1</text>
<text x="91.1" y="58.6">LD_P2</text>
<text x="154.5" y="56">MICN</text>
<text x="154.5" y="58.6">MBS</text>
<text x="13.6" y="61.1">LD_LINL</text>
<text x="13.6" y="63.6">LD_LINR</text>
<text x="41.5" y="63.6">LD_HPOL</text>
<text x="41.5" y="61.1">LD_HPOR</text>
<text x="91.1" y="61.1">LD_P3</text>
<text x="91.1" y="63.6">LD_P4</text>
<text x="154.5" y="63.6">MONO</text>
<text x="252.3" y="62.4">LD_MICN</text>
<text x="91.1" y="66.2">LD_P5</text>
<text x="91.1" y="68.7">LD_P6</text>
<text x="91.1" y="71.2">LD_P7</text>
<text x="154.5" y="71.2">LINR</text>
<text x="154.5" y="68.7">LINL</text>
<text x="223.1" y="68.7">LD_MICP</text>
<text x="223.1" y="66.2">LD_MICN</text>
<text x="267.5" y="67.4">LD_MICP</text>
<text x="91.1" y="76.3">LD_A0</text>
<text x="154.5" y="76.3">LD_SPOP</text>
<text x="91.1" y="81.4">LD_RD 45</text>
<text x="91.1" y="83.9">LD_WR 42</text>
<text x="154.5" y="78.9">LD_SPON</text>
<text x="154.5" y="83.9">HPOL</text>
<text x="235.8" y="83.9">MONO</text>
<text x="258.6" y="83.9">LD_MONO</text>
<text x="91.1" y="89">LD_RST47</text>
<text x="91.1" y="86.5">LD_CS</text>
<text x="154.5" y="86.5">HPOR</text>
<text x="19" y="92.8">VCC</text>
<text x="91.1" y="94.1">LD_MD 46</text>
<text x="154.5" y="94.1">LOUTR</text>
<text x="154.5" y="91.5">LOUTL</text>
<text x="91.1" y="99.2">LD_CLK31</text>
<text x="235.8" y="96.6">LINL</text>
<text x="258.6" y="96.6">LD_LINL</text>
<text x="91.1" y="104.2">LD_IRQ 48</text>
<text x="235.8" y="106.8">LINR</text>
<text x="258.6" y="106.8">LD_LINR</text>
<text x="81" y="113.1">VCC</text>
<text x="235.8" y="116.9">HPOL</text>
<text x="258.6" y="116.9">LD_HPOL</text>
<text x="29.1" y="123.3">VCC</text>
<text x="235.8" y="127.1">HPOR</text>
<text x="258.6" y="127.1">LD_HPOR</text>
<text x="192.9" y="132.2">VCC</text>
<text x="235.8" y="137.2">LOUTL</text>
<text x="258.6" y="137.2">LD_LOUTL</text>
<text x="235.8" y="147.4">LOUTR</text>
<text x="258.6" y="147.4">LD_LOUTR</text>
<text x="235.8" y="160.1">LD_SPON</text>
<text x="235.8" y="165.2">LD_SPOP</text>
<text x="17.5" y="172.8">VCC</text>
<text x="63.6" y="172.8">VCC</text>
<text x="17.2" y="175.3">GND</text>
<text x="25" y="179.1">LD_RST</text>
<text x="55.5" y="176.6">LD_P1</text>
<text x="55.5" y="179.1">LD_P0</text>
<text x="63.6" y="175.3">GND</text>
<text x="25" y="184.2">LD_IRQ</text>
<text x="25" y="181.7">LD_WR</text>
<text x="55.5" y="181.7">LD_P2</text>
<text x="55.5" y="184.2">LD_CS</text>
</g>
<g font-size="2.2" fill="#000080">
<text x="233" y="20.7">C1</text>
<text x="26.3" y="28.1">P1</text>
<text x="233" y="27.8">1uf</text>
<text x="245.7" y="27.3">R1</text>
<text x="106" y="34.9">R2</text>
<text x="120.3" y="30.4">D1</text>
<text x="233" y="33.4">C2</text>
<text x="245.7" y="31.4">2K</text>
<text x="106" y="39">1.2K</text>
<text x="120.3" y="41">LED</text>
<text x="233" y="40.5">1uf</text>
<text x="245.7" y="40">R3</text>
<text x="271.1" y="40.5">C4</text>
<text x="283.7" y="39.5">C3</text>
<text x="245.7" y="44.1">2K</text>
<text x="271.1" y="43.1">0.1uf</text>
<text x="283.7" y="44.6">10uf</text>
<text x="78.4" y="53.5">R410K</text>
<text x="259.9" y="49.7">Px</text>
<text x="78.4" y="56">R5</text>
<text x="78.4" y="58.6">R6</text>
<text x="78.4" y="61.1">R7</text>
<text x="78.4" y="63.6">R8</text>
<text x="238.3" y="62.9">J1</text>
<text x="278.7" y="63.4">MK1</text>
<text x="78.4" y="66.2">R9</text>
<text x="78.4" y="68.7">R10</text>
<text x="78.4" y="71.2">R11</text>
<text x="278.7" y="71.5">Mic2</text>
<text x="78.4" y="76.3">R12</text>
<text x="238.3" y="74.5">PJ-325C</text>
<text x="78.4" y="81.4">R13</text>
<text x="78.4" y="83.9">R14</text>
<text x="245.7" y="81.6">C5</text>
<text x="78.4" y="86.5">R15</text>
<text x="78.4" y="89">R16</text>
<text x="245.7" y="88.8">1uf</text>
<text x="32.7" y="94.1">X1</text>
<text x="78.4" y="94.1">R17</text>
<text x="245.7" y="94.3">C6</text>
<text x="159.3" y="96.9">C7</text>
<text x="162.1" y="99.2">0.1uf</text>
<text x="174.8" y="99.2">15K</text>
<text x="174.8" y="96.6">R18</text>
<text x="245.7" y="101.4">1uf</text>
<text x="78.4" y="104.2">R20</text>
<text x="185.8" y="106.5">33K</text>
<text x="185.8" y="104">R19</text>
<text x="194.9" y="106.5">C10</text>
<text x="245.7" y="104.5">C9</text>
<text x="194.9" y="109.1">220pF</text>
<text x="245.7" y="111.6">1uf</text>
<text x="172" y="118.2">10uf</text>
<text x="172" y="115.7">C12</text>
<text x="182.2" y="119.2">0.1uf</text>
<text x="182.2" y="116.7">C13</text>
<text x="244.7" y="114.6">C11</text>
<text x="244.7" y="121.8">10uf</text>
<text x="244.7" y="124.8">C14</text>
<text x="103.7" y="129.6">U1</text>
<text x="244.7" y="131.9">10uf</text>
<text x="23.5" y="133.4">C16</text>
<text x="33.7" y="137">0.1uf</text>
<text x="33.7" y="134.4">C15</text>
<text x="103.7" y="132.2">LD3320</text>
<text x="179.9" y="138">47uh</text>
<text x="179.9" y="133.4">L1</text>
<text x="245.7" y="135">C17</text>
<text x="23.5" y="138.5">10uf</text>
<text x="167" y="142.1">C18</text>
<text x="177.1" y="142.1">C19</text>
<text x="197.4" y="142.1">C20</text>
<text x="245.7" y="142.1">1uf</text>
<text x="167" y="144.6">0.1uf</text>
<text x="177.1" y="144.6">0.1uf</text>
<text x="197.4" y="144.6">0.1uf</text>
<text x="245.7" y="145.1">C21</text>
<text x="245.7" y="152.2">1uf</text>
<text x="251" y="159.3">J2</text>
<text x="35.2" y="169">P2</text>
<text x="251" y="171">PJ-325C</text>
<text x="69.5" y="176.6">MISO</text>
<text x="69.5" y="179.1">MOSI</text>
<text x="69.5" y="181.7">SCK</text>
<text x="69.5" y="184.2">NSS</text>
<text x="35.2" y="189.3">SPI</text>
</g>
</svg>
